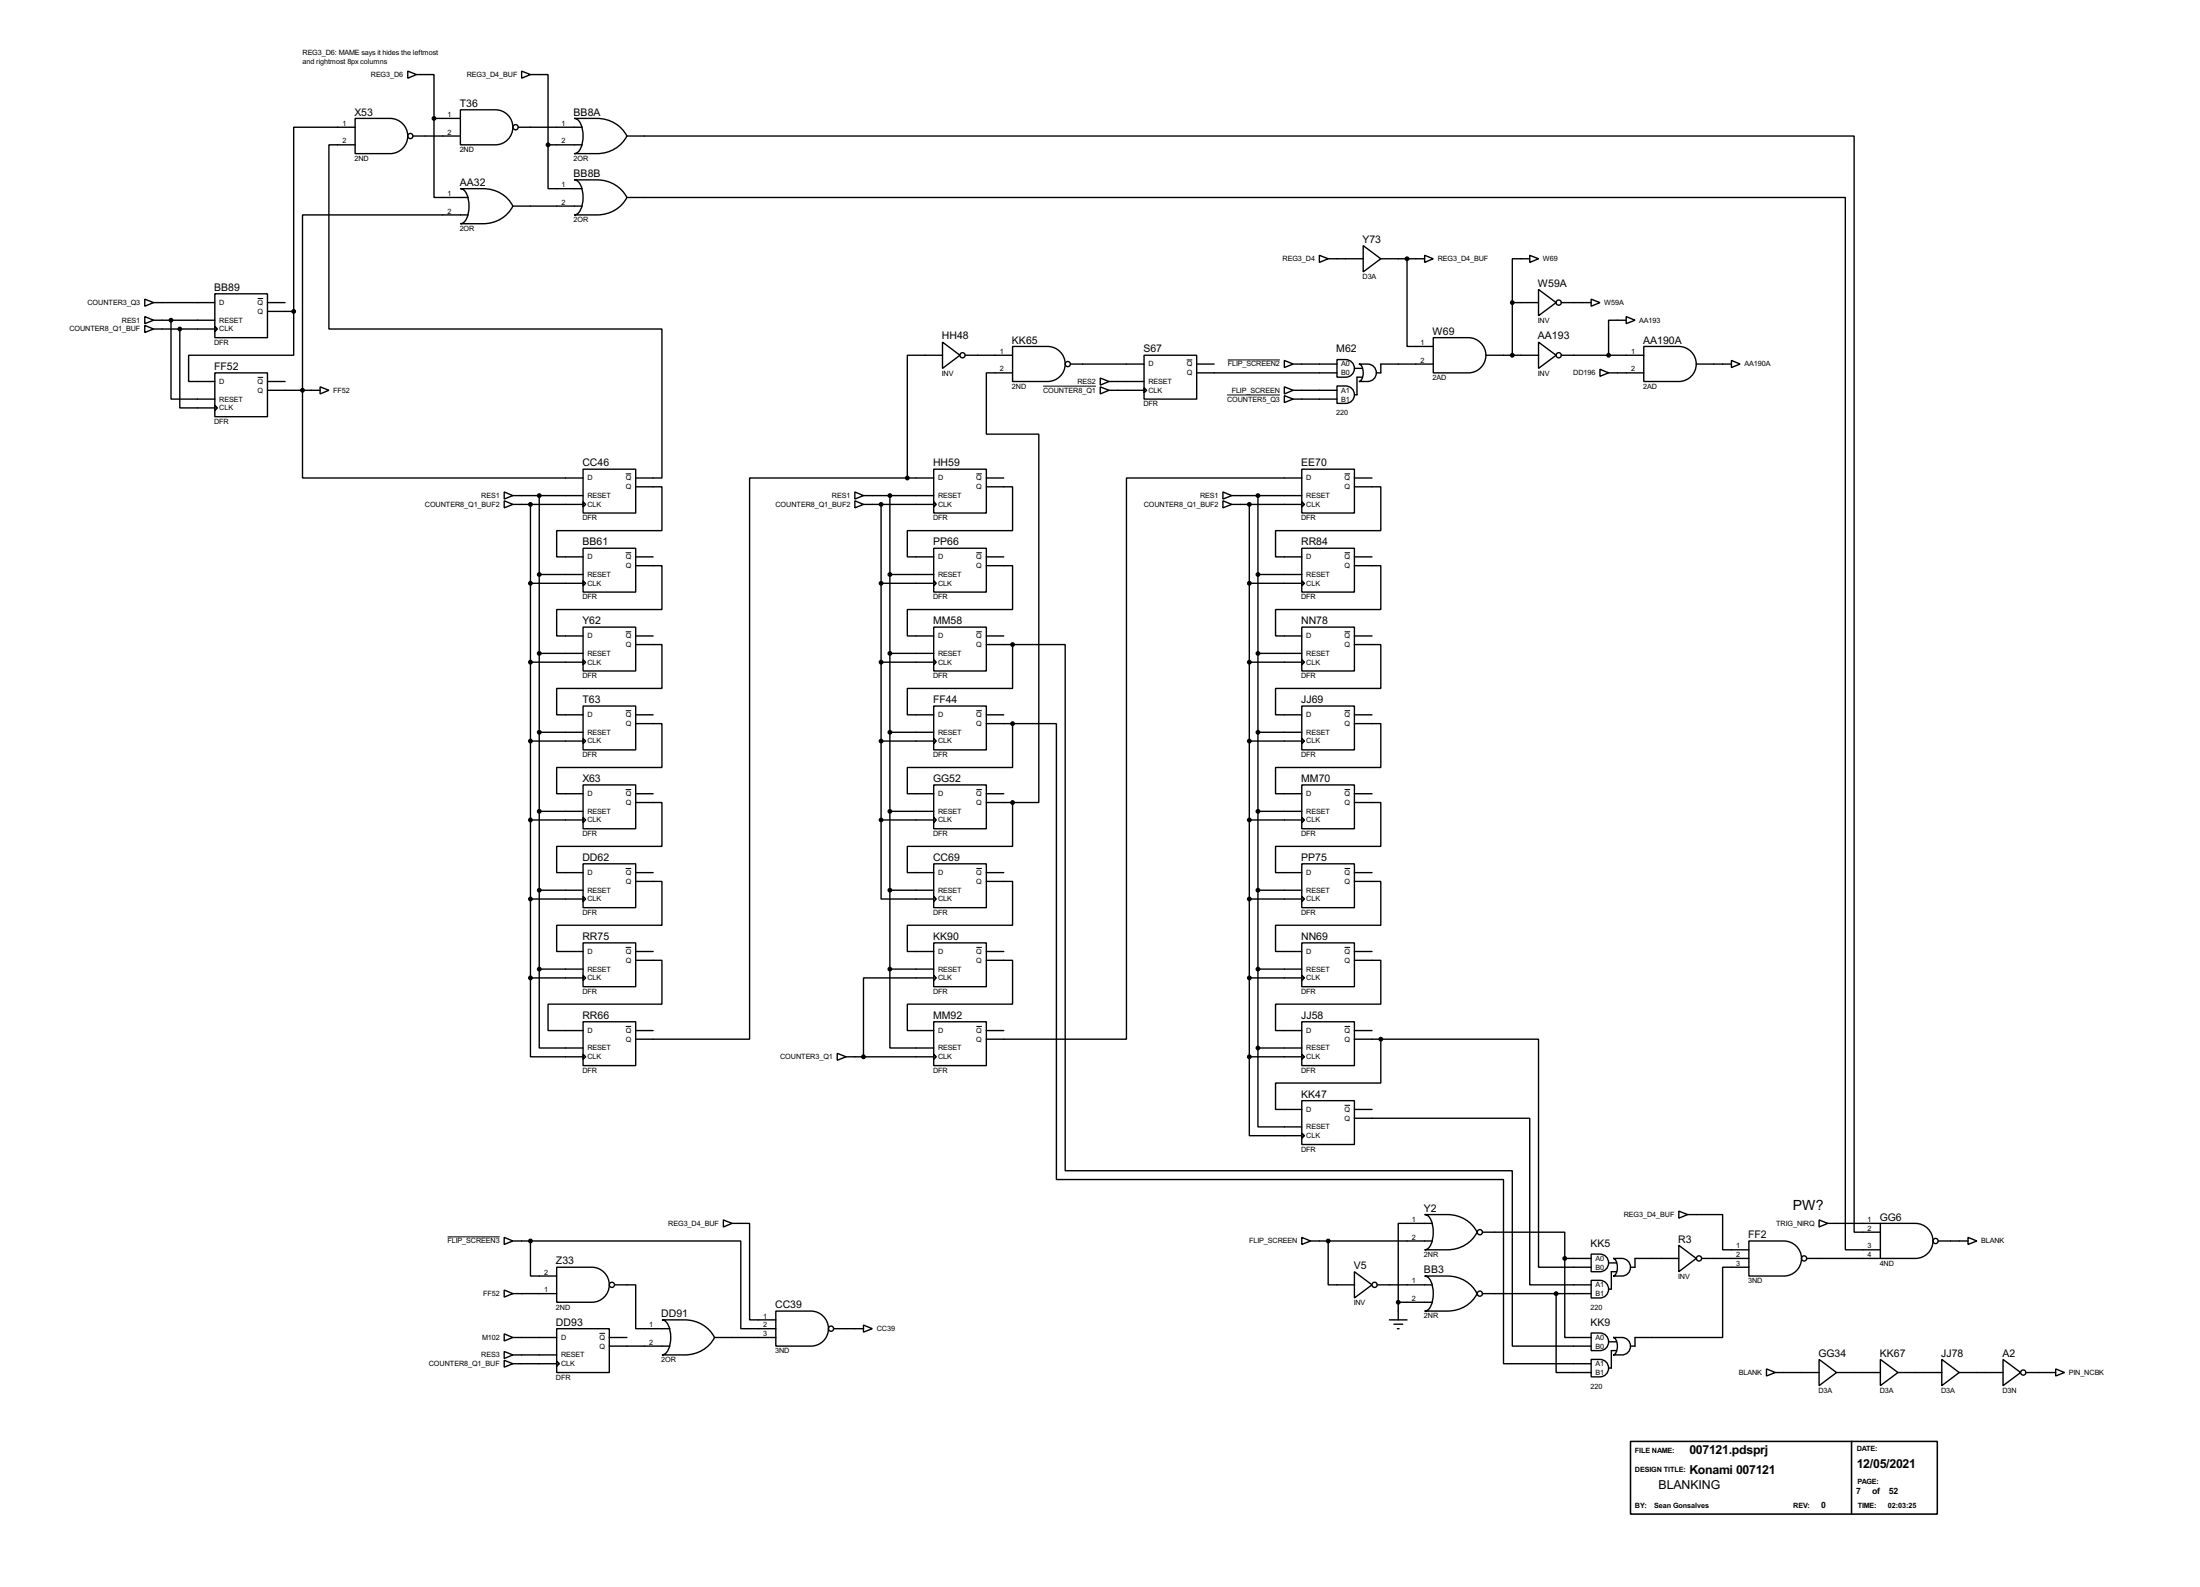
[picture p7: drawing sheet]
<svg xmlns="http://www.w3.org/2000/svg" width="637mm" height="460mm" viewBox="0 0 637 460" stroke-linecap="round" stroke-linejoin="round" font-family="sans-serif">
<g fill="none" stroke="#000" stroke-width=".4">
<path d="M102.9 34.3h10.2a5.1 5.1 0 0 1 5.1 5.1 5.1 5.1 0 0 1-5.1 5.1h-10.2zM102.9 36.9h-17.8v53.3M118.2 20.6l2.5 1-2.5 1.1zM119.7 39.4h13.7M120.7 21.6h5.1v12.7M125.8 34.3v22.9h9.9M125.8 34.3h7.6M133.4 31.8h10.2a5.1 5.1 0 0 1 5 5.1 5.1 5.1 0 0 1-5 5.1h-10.2zM150.2 36.9h18.5M151.2 20.6l2.5 1-2.5 1.1zM153.7 21.6h5.1v20.4M166.4 34.3h6.6a9.6 9.6 0 0 1 8.7 5.1 9.6 9.6 0 0 1-8.7 5.1h-6.6a3.2 3.2 0 0 0 2.4-3.1 7.7 7.7 0 0 0-1.4-6.7z"/>
<path d="M181.7 39.4h355.6v317.5h7.6M102.9 42h-7.6v53.3h96.5v43.2h-7.6M133.4 54.7h6.6a9.4 9.4 0 0 1 8.6 5 9.5 9.5 0 0 1-8.6 5.1h-6.6a3.2 3.2 0 0 0 2.3-3.1 7.8 7.8 0 0 0-1.3-6.6zM148.6 59.7h20.1M158.8 42v12.7h9.9M158.8 42h9.9M166.4 52.1h6.6a9.6 9.6 0 0 1 8.7 5.1 9.6 9.6 0 0 1-8.7 5.1h-6.6a3.2 3.2 0 0 0 2.4-3.2 7.7 7.7 0 0 0-1.4-6.6zM181.7 57.2h353v304.8h10.2M135.7 62.3h-48v76.2h81.3M382.3 74l2.6 1-2.6 1zM384.9 75h10.1M395 71.2l5.1 3.8-5.1 3.8z"/>
<path d="M400.1 75h12.7M407.7 75v25.4h7.6M412.8 74l2.5 1-2.5 1zM443.3 74l2.5 1-2.5 1zM443.3 75h-5.1v12.7M42 91.7l2.5 1.1-2.5 1zM42 94.3l2.5 1-2.5 1zM42 86.7l2.5 1-2.5 1zM44.5 87.7h17.8M44.5 95.3h17.8M44.5 92.8h17.8M49.6 92.8v22.8h12.7"/>
<path d="M52.1 95.3v22.9h10.2M62.3 85.1h15.2v12.7h-15.2zM62.3 94.5l.7 .8-.7 .8zM77.5 87.7h5.1M77.5 90.2h7.6M85.1 90.2v12.7h-30.4v7.6h7.6M273.1 99.1l5.1 3.8-5.1 3.8zM415.3 97.8h10.2a5.1 5.1 0 0 1 5.1 5.1 5.1 5.1 0 0 1-5.1 5.1h-10.2zM438.2 87.7h7.6M438.2 87.7v15.2M445.8 83.9l5.1 3.8-5.1 3.8zM445.8 99.1l5.1 3.8-5.1 3.8z"/>
<path d="M452.4 87.7h8.7M461.1 86.7l2.5 1-2.5 1zM471.2 91.7l2.6 1.1-2.6 1zM471.2 92.8h-5.1v10.1M62.3 108h15.2v12.7h-15.2zM62.3 117.4l.7 .8-.7 .7zM77.5 113.1h15.3M77.5 110.5h5.1M92.8 112.1l2.5 1-2.5 1zM273.1 102.9h-10.2v35.6M279.7 102.9h13.7M293.4 100.4h10.2a5.1 5.1 0 0 1 5.1 5 5.1 5.1 0 0 1-5.1 5.1h-10.2z"/>
<path d="M293.4 108h-7.6v17.8h15.2v106.7h-7.6M310.2 105.5h21.3M318.8 109.5l2.6 1-2.6 1.1zM318.8 112.1l2.6 1-2.6 1zM321.4 113.1h10.1M321.4 110.5h10.1M331.5 102.9h15.3v12.7h-15.3zM331.5 112.3l.8 .8-.8 .7zM346.8 105.5h5M346.8 108h40.6M372.2 104.4l2.5 1.1-2.5 1zM372.2 112.1l2.5 1-2.5 1z"/>
<path d="M372.2 114.6l2.5 1-2.5 1zM374.7 113.1h12.7M374.7 105.5h12.7M374.7 115.6h12.7M387.4 104.2a5 5 0 0 1 4.1 .5 2.55 2.55 0 0 1 .8 2.9 2.55 2.55 0 0 1-2.4 1.7h-2.5zM387.4 111.8a5.1 5.1 0 0 1 4.1 .5 2.53 2.53 0 0 1 .8 2.9 2.53 2.53 0 0 1-2.4 1.7h-2.5zM392.5 106.7h2.3M393.8 105.5a5.1 5.1 0 0 1 4.1 .5 2.53 2.53 0 0 1 .8 2.8 2.53 2.53 0 0 1-2.4 1.7h-2.5a3 3 0 0 0 1-3.8 1.41 1.41 0 0 0-1-1.2zM394.8 109.3h-1.6v5.1h-.7M415.3 105.5h-15.2v2.5h-1.3M430.6 102.9h15.2M452.4 102.9h23.9"/>
<path d="M463.6 107l2.5 1-2.5 1zM466.1 108h10.2M476.3 100.4h10.2a5.1 5.1 0 0 1 5 5 5.1 5.1 0 0 1-5 5.1h-10.2zM491.5 105.5h10.2M501.7 104.4l2.5 1.1-2.5 1zM169 135.9h15.2v12.7h-15.2zM262.9 138.5h-45.7v162.5h-33M262.9 138.5h7.7M270.6 135.9h15.2v12.7h-15.2zM285.8 138.5h5.1M377.2 135.9h15.3v12.7h-15.3zM377.2 138.5h-50.8v162.5h-40.6"/>
<path d="M392.5 138.5h5.1M146.1 142.5l2.5 1.1-2.5 1zM146.1 145.1l2.5 1-2.5 1zM148.6 146.1h20.4M148.6 143.6h20.4M153.7 146.1v137.2M156.3 143.6v137.1M169 145.3l.7 .8-.7 .8zM169 158.8h15.2v12.7h-15.2zM184.2 141h7.6v12.7h-30.5v7.6h7.7M247.7 142.5l2.5 1.1-2.5 1zM247.7 145.1l2.5 1-2.5 1z"/>
<path d="M250.2 146.1h20.4M250.2 143.6h20.4M255.3 146.1v91.4M257.9 143.6v137.1M270.6 145.3l.7 .8-.7 .8zM270.6 158.8h15.2v12.7h-15.2zM285.8 141h7.6v12.7h-30.5v7.6h7.7M354.4 142.5l2.5 1.1-2.5 1zM354.4 145.1l2.5 1-2.5 1zM356.9 146.1h20.3M356.9 143.6h20.3M362 146.1v160"/>
<path d="M364.5 143.6v160M377.2 145.3l.8 .8-.8 .8zM377.2 158.8h15.3v12.7h-15.3zM392.5 141h7.6v12.7h-30.5v7.6h7.6M153.7 169h15.3M156.3 166.4h12.7M169 168.2l.7 .8-.7 .7zM184.2 163.9h7.6v12.7h-30.5v7.6h7.7M184.2 161.3h5.1M255.3 169h15.3M257.9 166.4h12.7M270.6 168.2l.7 .8-.7 .7z"/>
<path d="M285.8 163.9h7.6v12.7h-30.5v7.6h7.7M285.8 161.3h5.1M362 169h15.2M364.5 166.4h12.7M377.2 168.2l.8 .8-.8 .7zM392.5 163.9h7.6v12.7h-30.5v7.6h7.6M392.5 161.3h5.1M153.7 191.8h15.3M156.3 189.3h12.7M169 181.7h15.2v12.7h-15.2zM169 191.1l.7 .7-.7 .8zM184.2 186.7h7.6v12.7h-30.5v7.7h7.7"/>
<path d="M184.2 184.2h5.1M255.3 191.8h15.3M257.9 189.3h12.7M270.6 181.7h15.2v12.7h-15.2zM270.6 191.1l.7 .7-.7 .8zM285.8 186.7h7.6M285.8 184.2h5.1M293.4 186.7v12.7h-30.5v7.7h7.7M293.4 186.7h15.3v152.4h129.5v50.8h22.9M362 191.8h15.2M364.5 189.3h12.7M377.2 181.7h15.3v12.7h-15.3z"/>
<path d="M377.2 191.1l.8 .7-.8 .8zM392.5 186.7h7.6v12.7h-30.5v7.7h7.6M392.5 184.2h5.1M153.7 214.7h15.3M156.3 212.1h12.7M169 204.5h15.2v12.7h-15.2zM169 213.9l.7 .8-.7 .7zM184.2 209.6h7.6v12.7h-30.5v7.6h7.7M184.2 207.1h5.1M255.3 214.7h15.3M257.9 212.1h12.7M270.6 204.5h15.2v12.7h-15.2z"/>
<path d="M270.6 213.9l.7 .8-.7 .7zM285.8 209.6h7.6M285.8 207.1h5.1M293.4 209.6v12.7h-30.5v7.6h7.7M293.4 209.6h12.7v132.1h129.6v53.3h25.4M362 214.7h15.2M364.5 212.1h12.7M377.2 204.5h15.3v12.7h-15.3zM377.2 213.9l.8 .8-.8 .7zM392.5 209.6h7.6v12.7h-30.5v7.6h7.6M392.5 207.1h5.1M153.7 237.5h15.3"/>
<path d="M156.3 235h12.7M169 227.4h15.2v12.7h-15.2zM169 236.8l.7 .7-.7 .8zM184.2 232.5h7.6v12.7h-30.5v7.6h7.7M184.2 229.9h5.1M255.3 237.5v22.9h15.3M255.3 237.5h15.3M257.9 235h12.7M270.6 227.4h15.2v12.7h-15.2zM270.6 236.8l.7 .7-.7 .8zM285.8 232.5h7.6M285.8 229.9h5.1"/>
<path d="M293.4 232.5v12.7h-30.5v7.6h7.7M362 237.5h15.2M364.5 235h12.7M377.2 227.4h15.3v12.7h-15.3zM377.2 236.8l.8 .7-.8 .8zM392.5 232.5h7.6v12.7h-30.5v7.6h7.6M392.5 229.9h5.1M156.3 257.9h12.7M169 250.2h15.2v12.7h-15.2zM169 259.6l.7 .8-.7 .8zM184.2 255.3h7.6v12.7h-30.5v7.6h7.7M184.2 252.8h5.1"/>
<path d="M257.9 257.9h12.7M270.6 250.2h15.2v12.7h-15.2zM270.6 259.6l.7 .8-.7 .8zM285.8 255.3h7.6v12.7h-30.5v7.6h7.7M285.8 252.8h5.1M364.5 257.9h12.7M377.2 250.2h15.3v12.7h-15.3zM377.2 259.6l.8 .8-.8 .8zM392.5 255.3h7.6v12.7h-30.5v7.6h7.6M392.5 252.8h5.1M153.7 260.4h15.3M169 273.1h15.2v12.7h-15.2z"/>
<path d="M184.2 278.2h7.6v12.7h-33v7.6h10.2M184.2 275.6h5.1M270.6 273.1h15.2v12.7h-15.2zM285.8 278.2h7.6v12.7h-30.5v7.6h7.7M285.8 275.6h5.1M362 260.4h15.2M377.2 273.1h15.3v12.7h-15.3zM392.5 278.2h7.6v12.7h-30.5v7.6h7.6M392.5 275.6h5.1M153.7 283.3v22.8h15.3M153.7 283.3h15.3M156.3 280.7v22.9h12.7"/>
<path d="M156.3 280.7h12.7M169 282.5l.7 .8-.7 .7zM169 296h15.2v12.7h-15.2zM184.2 298.5h5.1M257.9 280.7v22.9h12.7M257.9 280.7h12.7M270.6 282.5l.7 .8-.7 .7zM270.6 296h15.2v12.7h-15.2zM270.6 283.3h-20.4v22.8M285.8 298.5h5.1M362 283.3h15.2M364.5 280.7h12.7"/>
<path d="M377.2 282.5l.8 .8-.8 .7zM377.2 296h15.3v12.7h-15.3zM392.5 298.5h5.1M169 305.4l.7 .7-.7 .8zM242.6 305.1l2.6 1-2.6 1zM245.2 306.1h25.4M270.6 305.4l.7 .7-.7 .8zM362 306.1v22.9h15.2M362 306.1h15.2M364.5 303.6v22.8h12.7M364.5 303.6h12.7M377.2 305.4l.8 .7-.8 .8z"/>
<path d="M377.2 318.8h15.3v12.7h-15.3zM392.5 301h7.6M400.1 301v12.7h-30.5v7.7h7.6M400.1 301h45.7v66.1h15.3M377.2 328.2l.8 .8-.8 .7zM392.5 323.9h50.8v48.3h17.8M392.5 321.4h5.1M146.1 358.4l2.5 1.1-2.5 1zM148.6 359.5h5.1M153.7 359.5h61v25.4h10.1M153.7 359.5v10.1h7.6M209.6 353.4l2.5 1-2.5 1z"/>
<path d="M212.1 354.4h5.1v27.9h7.6M377.2 358.4l2.6 1.1-2.6 1zM379.8 359.5h35.3M384.9 359.5v12.7h7.6M412.8 351.8h6.6a9.5 9.5 0 0 1 8.6 5.1 9.5 9.5 0 0 1-8.6 5.1h-6.6a3.2 3.2 0 0 0 2.3-3.1 7.9 7.9 0 0 0-1.3-6.7zM415.1 354.4h-9.9v22.8M429.6 356.9h23.8v7.6M486.5 350.8l2.5 1-2.5 1.1zM489 351.8h10.2v10.2h7.6M506.8 359.5h10.1a5.1 5.1 0 0 1 5.1 5 5.1 5.1 0 0 1-5.1 5.1h-10.1zM527.1 353.4l2.5 1-2.5 1zM529.6 354.4h15.3"/>
<path d="M544.9 354.4h10.1a5.1 5.1 0 0 1 5.1 5 5.1 5.1 0 0 1-5.1 5.1h-10.1zM561.6 359.5h8.7M570.3 358.4l2.5 1.1-2.5 1zM146.1 373.7l2.5 1-2.5 1zM148.6 374.7h12.7M161.3 367.1h10.2a5.1 5.1 0 0 1 5.1 5 5.1 5.1 0 0 1-5.1 5.1h-10.2zM178.1 372.2h6.1v12.7h9.9M224.8 379.8h10.2a5.1 5.1 0 0 1 5.1 5 5.1 5.1 0 0 1-5.1 5.1h-10.2zM392.5 368.4l5.1 3.8-5.1 3.8zM399.1 372.2h16M405.2 377.2h9.9M405.2 377.2v5.1"/>
<path d="M412.8 369.6h6.6a9.5 9.5 0 0 1 8.6 5.1 9.4 9.4 0 0 1-8.6 5.1h-6.6a3.2 3.2 0 0 0 2.3-3.2 7.9 7.9 0 0 0-1.3-6.6zM429.6 374.7h31.5M450.9 374.7v22.9h10.2M453.4 364.5v22.9h7.7M453.4 364.5h7.7M461.1 363.3a5 5 0 0 1 4.1 .5 2.57 2.57 0 0 1 .8 2.8 2.57 2.57 0 0 1-2.4 1.8h-2.5zM461.1 370.9a4.9 4.9 0 0 1 4.1 .5 2.56 2.56 0 0 1 .8 2.8 2.56 2.56 0 0 1-2.4 1.8h-2.5zM466.1 365.8h2.3M467.4 364.5a4.9 4.9 0 0 1 4.1 .6 2.56 2.56 0 0 1 .8 2.8 2.56 2.56 0 0 1-2.3 1.7h-2.6a2.24 2.24 0 0 0 1.3-2.5l-.2-1.3a1.45 1.45 0 0 0-1.1-1.3zM468.4 368.4h-1.5v5h-.8M486.5 360.7l5 3.8-5 3.9zM486.5 364.5h-12.7v2.6h-1.3"/>
<path d="M493.1 364.5h13.7M506.8 367.1h-7.6v20.3h-25.4v2.5h-1.3M523.5 364.5h21.4M146.1 394l2.5 1-2.5 1zM146.1 391.5l2.5 1-2.5 1zM146.1 386.4l2.5 1-2.5 1zM148.6 387.4h12.7M148.6 395h12.7M148.6 392.5h12.7M161.3 384.9h15.3v12.7h-15.3zM161.3 394.3l.8 .7-.8 .8zM176.6 389.9h17.5"/>
<path d="M176.6 387.4h5.1M191.8 382.3h6.6a9.6 9.6 0 0 1 8.7 5.1 9.6 9.6 0 0 1-8.7 5.1h-6.6a3.2 3.2 0 0 0 2.4-3.2 7.7 7.7 0 0 0-1.4-6.6zM207.1 387.4h17.7M241.6 384.9h8.6M250.2 383.8l2.6 1.1-2.6 1zM402.6 382.3h5.1M403.9 383.6h2.6M404.9 384.9h.5M461.1 386.1a5 5 0 0 1 4.1 .5 2.57 2.57 0 0 1 .8 2.9 2.57 2.57 0 0 1-2.4 1.7h-2.5zM461.1 393.8a5 5 0 0 1 4.1 .5 2.54 2.54 0 0 1 .8 2.8 2.54 2.54 0 0 1-2.4 1.7h-2.5zM466.1 388.7h2.3M467.4 387.4a5 5 0 0 1 4.1 .5 2.54 2.54 0 0 1 .8 2.8 2.54 2.54 0 0 1-2.3 1.8h-2.6a2.24 2.24 0 0 0 1.3-2.6l-.2-1.3a1.41 1.41 0 0 0-1.1-1.2z"/>
<path d="M468.4 391.2h-1.5v5.1h-.8M511.9 396.5l2.5 1.1-2.5 1zM514.4 397.6h12.7M527.1 393.8l5.1 3.8-5.1 3.8zM532.2 397.6h12.7M544.9 393.8l5.1 3.8-5.1 3.8zM550 397.6h12.7M562.7 393.8l5 3.8-5 3.8zM567.7 397.6h12.7M580.4 393.8l5.1 3.8-5.1 3.8zM587 397.6h8.7M595.7 396.5l2.5 1.1-2.5 1z"/>
<circle cx="118.9" cy="39.4" r=".75"/>
<circle cx="149.4" cy="36.9" r=".75"/>
<circle cx="451.6" cy="87.7" r=".75"/>
<circle cx="278.9" cy="102.9" r=".75"/>
<circle cx="309.4" cy="105.5" r=".75"/>
<circle cx="451.6" cy="102.9" r=".75"/>
<circle cx="428.8" cy="356.9" r=".75"/>
<circle cx="560.8" cy="359.5" r=".75"/>
<circle cx="177.3" cy="372.2" r=".75"/>
<circle cx="398.3" cy="372.2" r=".75"/>
<circle cx="428.8" cy="374.7" r=".75"/>
<circle cx="492.3" cy="364.5" r=".75"/>
<circle cx="522.7" cy="364.5" r=".75"/>
<circle cx="240.8" cy="384.9" r=".75"/>
<circle cx="586.2" cy="397.6" r=".75"/>
</g>
<g fill="none" stroke="#000" stroke-width=".29">
<path d="M74.7 86.5h1.6M74.7 109.3h1.6M302.3 111.9h15.3M343.9 104.3h1.6M355.6 114.4h15.3M355.8 104.3h15.1M181.3 137.3h1.6M282.9 137.3h1.6M389.6 137.3h1.6M181.3 160.1h1.6M282.9 160.1h1.6M389.6 160.1h1.6"/>
<path d="M181.3 183h1.6M282.9 183h1.6M389.6 183h1.6M181.3 205.9h1.6M282.9 205.9h1.6M389.6 205.9h1.6M181.3 228.7h1.6M282.9 228.7h1.6M389.6 228.7h1.6M181.3 251.6h1.6M282.9 251.6h1.6M389.6 251.6h1.6"/>
<path d="M181.3 274.4h1.6M282.9 274.4h1.6M389.6 274.4h1.6M181.3 297.3h1.6M282.9 297.3h1.6M389.6 297.3h1.6M389.6 320.2h1.6M129.7 358.3h15.1M173.7 386.2h1.6"/>
</g>
<g fill="#000" stroke="#000" stroke-width=".4">
<circle cx="125.7" cy="34.3" r=".5"/>
<circle cx="158.8" cy="42" r=".5"/>
<circle cx="407.7" cy="75" r=".5"/>
<circle cx="49.5" cy="92.8" r=".5"/>
<circle cx="52.1" cy="95.3" r=".5"/>
<circle cx="85.1" cy="90.2" r=".5"/>
<circle cx="438.2" cy="87.7" r=".5"/>
<circle cx="87.6" cy="113.1" r=".5"/>
<circle cx="438.2" cy="102.9" r=".5"/>
<circle cx="466.1" cy="102.9" r=".5"/>
<circle cx="262.9" cy="138.5" r=".5"/>
<circle cx="153.7" cy="146.1" r=".5"/>
<circle cx="156.2" cy="143.6" r=".5"/>
<circle cx="255.3" cy="146.1" r=".5"/>
<circle cx="257.8" cy="143.6" r=".5"/>
<circle cx="362" cy="146.1" r=".5"/>
<circle cx="364.5" cy="143.6" r=".5"/>
<circle cx="153.7" cy="169" r=".5"/>
<circle cx="156.2" cy="166.4" r=".5"/>
<circle cx="255.3" cy="169" r=".5"/>
<circle cx="257.8" cy="166.4" r=".5"/>
<circle cx="362" cy="169" r=".5"/>
<circle cx="364.5" cy="166.4" r=".5"/>
<circle cx="153.7" cy="191.8" r=".5"/>
<circle cx="156.2" cy="189.3" r=".5"/>
<circle cx="255.3" cy="191.8" r=".5"/>
<circle cx="257.8" cy="189.3" r=".5"/>
<circle cx="293.4" cy="186.7" r=".5"/>
<circle cx="362" cy="191.8" r=".5"/>
<circle cx="364.5" cy="189.3" r=".5"/>
<circle cx="153.7" cy="214.7" r=".5"/>
<circle cx="156.2" cy="212.1" r=".5"/>
<circle cx="255.3" cy="214.7" r=".5"/>
<circle cx="257.8" cy="212.1" r=".5"/>
<circle cx="293.4" cy="209.6" r=".5"/>
<circle cx="362" cy="214.7" r=".5"/>
<circle cx="364.5" cy="212.1" r=".5"/>
<circle cx="153.7" cy="237.5" r=".5"/>
<circle cx="156.2" cy="235" r=".5"/>
<circle cx="255.3" cy="237.5" r=".5"/>
<circle cx="257.8" cy="235" r=".5"/>
<circle cx="293.4" cy="232.5" r=".5"/>
<circle cx="362" cy="237.5" r=".5"/>
<circle cx="364.5" cy="235" r=".5"/>
<circle cx="156.2" cy="257.9" r=".5"/>
<circle cx="257.8" cy="257.9" r=".5"/>
<circle cx="364.5" cy="257.9" r=".5"/>
<circle cx="153.7" cy="260.4" r=".5"/>
<circle cx="362" cy="260.4" r=".5"/>
<circle cx="153.7" cy="283.3" r=".5"/>
<circle cx="156.2" cy="280.7" r=".5"/>
<circle cx="257.8" cy="280.7" r=".5"/>
<circle cx="362" cy="283.3" r=".5"/>
<circle cx="364.5" cy="280.7" r=".5"/>
<circle cx="250.2" cy="306.1" r=".5"/>
<circle cx="362" cy="306.1" r=".5"/>
<circle cx="364.5" cy="303.6" r=".5"/>
<circle cx="400.1" cy="301" r=".5"/>
<circle cx="153.7" cy="359.5" r=".5"/>
<circle cx="384.8" cy="359.5" r=".5"/>
<circle cx="405.1" cy="377.2" r=".5"/>
<circle cx="450.9" cy="374.7" r=".5"/>
<circle cx="453.4" cy="364.5" r=".5"/>
</g>
<path d="M472.5 417.5h88.9v21.1h-88.9zM536.5 417.5v21.1" fill="none" stroke="#000" stroke-width=".45"/>
<text font-size="4.6" x="519.5" y="350.4">PW?</text>
<g font-size="4">
<text x="489.5" y="421.1">007121.pdsprj</text>
<text x="538" y="425.1">12/05/2021</text>
<text x="480.6" y="431.2">BLANKING</text>
<text x="489.5" y="426.8">Konami 007121</text>
</g>
<g font-size="3.4">
<text x="102.7" y="33.5">X53</text>
<text x="133.2" y="31">T36</text>
<text x="166.2" y="33.5">BB8A</text>
<text x="133.2" y="53.8">AA32</text>
<text x="166.2" y="51.3">BB8B</text>
<text x="394.8" y="70.4">Y73</text>
<text x="445.6" y="83.1">W59A</text>
<text x="62.1" y="84.3">BB89</text>
<text x="272.9" y="98.3">HH48</text>
<text x="293.2" y="99.5">KK65</text>
<text x="415.1" y="97">W69</text>
<text x="445.6" y="98.3">AA193</text>
<text x="476.1" y="99.5">AA190A</text>
<text x="62.1" y="107.2">FF52</text>
<text x="331.3" y="102.1">S67</text>
<text x="387.2" y="102.1">M62</text>
<text x="168.8" y="135.1">CC46</text>
<text x="270.4" y="135.1">HH59</text>
<text x="377" y="135.1">EE70</text>
<text x="168.8" y="158">BB61</text>
<text x="270.4" y="158">PP66</text>
<text x="377" y="158">RR84</text>
<text x="168.8" y="180.9">Y62</text>
<text x="270.4" y="180.9">MM58</text>
<text x="377" y="180.9">NN78</text>
<text x="168.8" y="203.7">T63</text>
<text x="270.4" y="203.7">FF44</text>
<text x="377" y="203.7">JJ69</text>
<text x="168.8" y="226.6">X63</text>
<text x="270.4" y="226.6">GG52</text>
<text x="377" y="226.6">MM70</text>
<text x="168.8" y="249.4">DD62</text>
<text x="270.4" y="249.4">CC69</text>
<text x="377" y="249.4">PP75</text>
<text x="168.8" y="272.3">RR75</text>
<text x="270.4" y="272.3">KK90</text>
<text x="377" y="272.3">NN69</text>
<text x="168.8" y="295.2">RR66</text>
<text x="270.4" y="295.2">MM92</text>
<text x="377" y="295.2">JJ58</text>
<text x="377" y="318">KK47</text>
<text x="412.6" y="351">Y2</text>
<text x="544.7" y="353.6">GG6</text>
<text x="486.3" y="359.9">R3</text>
<text x="506.6" y="358.7">FF2</text>
<text x="460.9" y="361.2">KK5</text>
<text x="161.1" y="366.3">Z33</text>
<text x="392.3" y="367.6">V5</text>
<text x="412.6" y="368.8">BB3</text>
<text x="191.6" y="381.5">DD91</text>
<text x="224.6" y="379">CC39</text>
<text x="161.1" y="384.1">DD93</text>
<text x="460.9" y="384.1">KK9</text>
<text x="526.9" y="393">GG34</text>
<text x="544.7" y="393">KK67</text>
<text x="562.5" y="393">JJ78</text>
<text x="580.2" y="393">A2</text>
</g>
<g font-size="2.8">
<text x="527.7" y="436.9">0</text>
<text x="537.9" y="432.8">7</text>
<text x="542.5" y="432.8">of</text>
<text x="547.3" y="432.8">52</text>
</g>
<g font-size="2.4">
<text x="87.7" y="15.9">REG3_D6: MAME says it hides the leftmost</text>
<text x="87.7" y="18.4">and rightmost 8px columns</text>
<text x="107.5" y="22.3">REG3_D6</text>
<text x="135.3" y="22.3">REG3_D4_BUF</text>
<text x="129.7" y="33.9">1</text>
<text x="99.2" y="36.5">1</text>
<text x="99.2" y="41.6">2</text>
<text x="129.7" y="39">2</text>
<text x="162.7" y="36.5">1</text>
<text x="162.7" y="41.6">2</text>
<text x="102.7" y="46.6">2ND</text>
<text x="133.2" y="44.1">2ND</text>
<text x="166.2" y="46.6">2OR</text>
<text x="129.7" y="56.8">1</text>
<text x="162.7" y="54.3">1</text>
<text x="162.7" y="59.3">2</text>
<text x="129.7" y="61.9">2</text>
<text x="166.2" y="64.3">2OR</text>
<text x="133.2" y="66.9">2OR</text>
<text x="371.7" y="75.6">REG3_D4</text>
<text x="416.6" y="75.6">REG3_D4_BUF</text>
<text x="447.1" y="75.6">W69</text>
<text x="394.8" y="80.9">D3A</text>
<text x="25.4" y="88.3">COUNTER3_Q3</text>
<text x="63.6" y="88.3">D</text>
<text x="74.7" y="88.3">Q</text>
<text x="464.9" y="88.3">W59A</text>
<text x="20.1" y="96">COUNTER8_Q1_BUF</text>
<text x="35.3" y="93.5">RES1</text>
<text x="63.6" y="93.5">RESET</text>
<text x="63.6" y="96">CLK</text>
<text x="74.7" y="90.9">Q</text>
<text x="445.6" y="93.6">INV</text>
<text x="475" y="93.5">AA193</text>
<text x="62.1" y="99.9">DFR</text>
<text x="411.7" y="100">1</text>
<text x="289.7" y="102.5">1</text>
<text x="289.7" y="107.6">2</text>
<text x="332.8" y="106.2">D</text>
<text x="343.9" y="106.2">Q</text>
<text x="355.8" y="106.2">FLIP_SCREEN2</text>
<text x="388.7" y="106.2">A0</text>
<text x="411.7" y="105.1">2</text>
<text x="472.6" y="102.5">1</text>
<text x="472.6" y="107.6">2</text>
<text x="505.5" y="106.2">AA190A</text>
<text x="63.6" y="111.2">D</text>
<text x="74.7" y="111.2">Q</text>
<text x="74.7" y="113.7">Q</text>
<text x="96.6" y="113.7">FF52</text>
<text x="272.9" y="108.8">INV</text>
<text x="293.2" y="112.6">2ND</text>
<text x="302.3" y="113.7">COUNTER8_Q1</text>
<text x="312.2" y="111.2">RES2</text>
<text x="332.8" y="111.2">RESET</text>
<text x="332.8" y="113.7">CLK</text>
<text x="343.9" y="108.7">Q</text>
<text x="356.9" y="113.7">FLIP_SCREEN</text>
<text x="388.7" y="108.7">B0</text>
<text x="388.7" y="113.7">A1</text>
<text x="415.1" y="110.1">2AD</text>
<text x="445.6" y="108.8">INV</text>
<text x="455.9" y="108.7">DD196</text>
<text x="476.1" y="112.6">2AD</text>
<text x="63.6" y="116.3">RESET</text>
<text x="63.6" y="118.9">CLK</text>
<text x="331.3" y="117.7">DFR</text>
<text x="355.6" y="116.3">COUNTER5_Q3</text>
<text x="388.7" y="116.3">B1</text>
<text x="62.1" y="122.8">DFR</text>
<text x="387.2" y="120.3">220</text>
<text x="170.2" y="139.2">D</text>
<text x="181.3" y="139.2">Q</text>
<text x="181.3" y="141.7">Q</text>
<text x="271.8" y="139.2">D</text>
<text x="282.9" y="139.2">Q</text>
<text x="282.9" y="141.7">Q</text>
<text x="378.5" y="139.2">D</text>
<text x="389.6" y="139.2">Q</text>
<text x="389.6" y="141.7">Q</text>
<text x="123.1" y="146.8">COUNTER8_Q1_BUF2</text>
<text x="139.5" y="144.3">RES1</text>
<text x="170.2" y="144.3">RESET</text>
<text x="170.2" y="146.8">CLK</text>
<text x="224.7" y="146.8">COUNTER8_Q1_BUF2</text>
<text x="241.1" y="144.3">RES1</text>
<text x="271.8" y="144.3">RESET</text>
<text x="271.8" y="146.8">CLK</text>
<text x="331.4" y="146.8">COUNTER8_Q1_BUF2</text>
<text x="347.8" y="144.3">RES1</text>
<text x="378.5" y="144.3">RESET</text>
<text x="378.5" y="146.8">CLK</text>
<text x="168.8" y="150.7">DFR</text>
<text x="270.4" y="150.7">DFR</text>
<text x="377" y="150.7">DFR</text>
<text x="170.2" y="167.1">RESET</text>
<text x="170.2" y="162">D</text>
<text x="181.3" y="162">Q</text>
<text x="181.3" y="164.6">Q</text>
<text x="271.8" y="167.1">RESET</text>
<text x="271.8" y="162">D</text>
<text x="282.9" y="162">Q</text>
<text x="282.9" y="164.6">Q</text>
<text x="378.5" y="167.1">RESET</text>
<text x="378.5" y="162">D</text>
<text x="389.6" y="162">Q</text>
<text x="389.6" y="164.6">Q</text>
<text x="168.8" y="173.6">DFR</text>
<text x="170.2" y="169.7">CLK</text>
<text x="270.4" y="173.6">DFR</text>
<text x="271.8" y="169.7">CLK</text>
<text x="377" y="173.6">DFR</text>
<text x="378.5" y="169.7">CLK</text>
<text x="170.2" y="184.9">D</text>
<text x="181.3" y="184.9">Q</text>
<text x="271.8" y="184.9">D</text>
<text x="282.9" y="184.9">Q</text>
<text x="378.5" y="184.9">D</text>
<text x="389.6" y="184.9">Q</text>
<text x="170.2" y="190">RESET</text>
<text x="181.3" y="187.4">Q</text>
<text x="271.8" y="190">RESET</text>
<text x="282.9" y="187.4">Q</text>
<text x="378.5" y="190">RESET</text>
<text x="389.6" y="187.4">Q</text>
<text x="168.8" y="196.5">DFR</text>
<text x="170.2" y="192.5">CLK</text>
<text x="270.4" y="196.5">DFR</text>
<text x="271.8" y="192.5">CLK</text>
<text x="377" y="196.5">DFR</text>
<text x="378.5" y="192.5">CLK</text>
<text x="170.2" y="207.8">D</text>
<text x="181.3" y="207.8">Q</text>
<text x="271.8" y="207.8">D</text>
<text x="282.9" y="207.8">Q</text>
<text x="378.5" y="207.8">D</text>
<text x="389.6" y="207.8">Q</text>
<text x="170.2" y="212.8">RESET</text>
<text x="170.2" y="215.4">CLK</text>
<text x="181.3" y="210.3">Q</text>
<text x="271.8" y="212.8">RESET</text>
<text x="271.8" y="215.4">CLK</text>
<text x="282.9" y="210.3">Q</text>
<text x="378.5" y="212.8">RESET</text>
<text x="378.5" y="215.4">CLK</text>
<text x="389.6" y="210.3">Q</text>
<text x="168.8" y="219.3">DFR</text>
<text x="270.4" y="219.3">DFR</text>
<text x="377" y="219.3">DFR</text>
<text x="170.2" y="230.6">D</text>
<text x="181.3" y="230.6">Q</text>
<text x="181.3" y="233.2">Q</text>
<text x="271.8" y="230.6">D</text>
<text x="282.9" y="230.6">Q</text>
<text x="282.9" y="233.2">Q</text>
<text x="378.5" y="230.6">D</text>
<text x="389.6" y="230.6">Q</text>
<text x="389.6" y="233.2">Q</text>
<text x="170.2" y="235.7">RESET</text>
<text x="170.2" y="238.2">CLK</text>
<text x="271.8" y="235.7">RESET</text>
<text x="271.8" y="238.2">CLK</text>
<text x="378.5" y="235.7">RESET</text>
<text x="378.5" y="238.2">CLK</text>
<text x="168.8" y="242.2">DFR</text>
<text x="270.4" y="242.2">DFR</text>
<text x="377" y="242.2">DFR</text>
<text x="170.2" y="253.5">D</text>
<text x="181.3" y="253.5">Q</text>
<text x="181.3" y="256">Q</text>
<text x="271.8" y="253.5">D</text>
<text x="282.9" y="253.5">Q</text>
<text x="282.9" y="256">Q</text>
<text x="378.5" y="253.5">D</text>
<text x="389.6" y="253.5">Q</text>
<text x="389.6" y="256">Q</text>
<text x="170.2" y="258.6">RESET</text>
<text x="170.2" y="261.1">CLK</text>
<text x="271.8" y="258.6">RESET</text>
<text x="271.8" y="261.1">CLK</text>
<text x="378.5" y="258.6">RESET</text>
<text x="378.5" y="261.1">CLK</text>
<text x="168.8" y="265">DFR</text>
<text x="270.4" y="265">DFR</text>
<text x="377" y="265">DFR</text>
<text x="170.2" y="281.4">RESET</text>
<text x="170.2" y="276.3">D</text>
<text x="181.3" y="276.3">Q</text>
<text x="181.3" y="278.9">Q</text>
<text x="271.8" y="281.4">RESET</text>
<text x="271.8" y="276.3">D</text>
<text x="282.9" y="276.3">Q</text>
<text x="282.9" y="278.9">Q</text>
<text x="378.5" y="281.4">RESET</text>
<text x="378.5" y="276.3">D</text>
<text x="389.6" y="276.3">Q</text>
<text x="389.6" y="278.9">Q</text>
<text x="168.8" y="287.9">DFR</text>
<text x="170.2" y="284">CLK</text>
<text x="270.4" y="287.9">DFR</text>
<text x="271.8" y="284">CLK</text>
<text x="377" y="287.9">DFR</text>
<text x="378.5" y="284">CLK</text>
<text x="170.2" y="299.2">D</text>
<text x="181.3" y="299.2">Q</text>
<text x="271.8" y="299.2">D</text>
<text x="282.9" y="299.2">Q</text>
<text x="378.5" y="299.2">D</text>
<text x="389.6" y="299.2">Q</text>
<text x="170.2" y="304.3">RESET</text>
<text x="181.3" y="301.7">Q</text>
<text x="271.8" y="304.3">RESET</text>
<text x="282.9" y="301.7">Q</text>
<text x="378.5" y="304.3">RESET</text>
<text x="389.6" y="301.7">Q</text>
<text x="168.8" y="310.8">DFR</text>
<text x="170.2" y="306.8">CLK</text>
<text x="226.1" y="306.8">COUNTER3_Q1</text>
<text x="270.4" y="310.8">DFR</text>
<text x="271.8" y="306.8">CLK</text>
<text x="377" y="310.8">DFR</text>
<text x="378.5" y="306.8">CLK</text>
<text x="378.5" y="322.1">D</text>
<text x="389.6" y="322.1">Q</text>
<text x="378.5" y="327.1">RESET</text>
<text x="378.5" y="329.7">CLK</text>
<text x="389.6" y="324.6">Q</text>
<text x="377" y="333.6">DFR</text>
<text x="409.1" y="354">1</text>
<text x="470.5" y="352.5">REG3_D4_BUF</text>
<text x="541.2" y="354">1</text>
<text x="193.7" y="355.1">REG3_D4_BUF</text>
<text x="409.1" y="359.1">2</text>
<text x="514.7" y="355.1">TRIG_NIRQ</text>
<text x="541.2" y="356.5">2</text>
<text x="129.7" y="360.2">FLIP_SCREEN3</text>
<text x="362" y="360.2">FLIP_SCREEN</text>
<text x="412.6" y="364.1">2NR</text>
<text x="462.3" y="365.2">A0</text>
<text x="503.1" y="361.6">1</text>
<text x="503.1" y="364.1">2</text>
<text x="541.2" y="361.6">3</text>
<text x="541.2" y="364.1">4</text>
<text x="574.1" y="360.2">BLANK</text>
<text x="157.7" y="369.2">2</text>
<text x="409.1" y="371.8">1</text>
<text x="462.3" y="367.8">B0</text>
<text x="486.3" y="370.4">INV</text>
<text x="503.1" y="366.7">3</text>
<text x="506.6" y="371.7">3ND</text>
<text x="544.7" y="366.6">4ND</text>
<text x="140" y="375.4">FF52</text>
<text x="157.7" y="374.3">1</text>
<text x="409.1" y="376.8">2</text>
<text x="462.3" y="372.9">A1</text>
<text x="462.3" y="375.4">B1</text>
<text x="161.1" y="379.3">2ND</text>
<text x="221.2" y="381.9">1</text>
<text x="392.3" y="378.1">INV</text>
<text x="412.6" y="381.9">2NR</text>
<text x="460.9" y="379.3">220</text>
<text x="139.7" y="388.1">M102</text>
<text x="162.6" y="388.1">D</text>
<text x="173.7" y="388.1">Q</text>
<text x="188.1" y="384.5">1</text>
<text x="188.1" y="389.5">2</text>
<text x="221.2" y="384.5">2</text>
<text x="221.2" y="387">3</text>
<text x="254.1" y="385.6">CC39</text>
<text x="462.3" y="388.1">A0</text>
<text x="124.3" y="395.7">COUNTER8_Q1_BUF</text>
<text x="139.5" y="393.2">RES3</text>
<text x="162.6" y="393.2">RESET</text>
<text x="162.6" y="395.7">CLK</text>
<text x="173.7" y="390.6">Q</text>
<text x="191.6" y="394.6">2OR</text>
<text x="224.6" y="392">3ND</text>
<text x="462.3" y="390.6">B0</text>
<text x="462.3" y="395.7">A1</text>
<text x="161.1" y="399.7">DFR</text>
<text x="462.3" y="398.3">B1</text>
<text x="503.9" y="398.3">BLANK</text>
<text x="599.5" y="398.3">PIN_NCBK</text>
<text x="460.9" y="402.2">220</text>
<text x="526.9" y="403.5">D3A</text>
<text x="544.7" y="403.5">D3A</text>
<text x="562.5" y="403.5">D3A</text>
<text x="580.2" y="403.5">D3N</text>
<text x="473.8" y="420.9">FILE NAME:</text>
<text x="538" y="420.4">DATE:</text>
<text x="473.8" y="426.3">DESIGN TITLE:</text>
<text x="538.3" y="429.8">PAGE:</text>
<text x="473.8" y="436.7">BY:</text>
<text x="479.4" y="436.7">Sean Gonsalves</text>
<text x="519.6" y="436.7">REV:</text>
<text x="538.3" y="436.7">TIME:</text>
<text x="547.1" y="436.7">02:03:25</text>
</g>
</svg>
